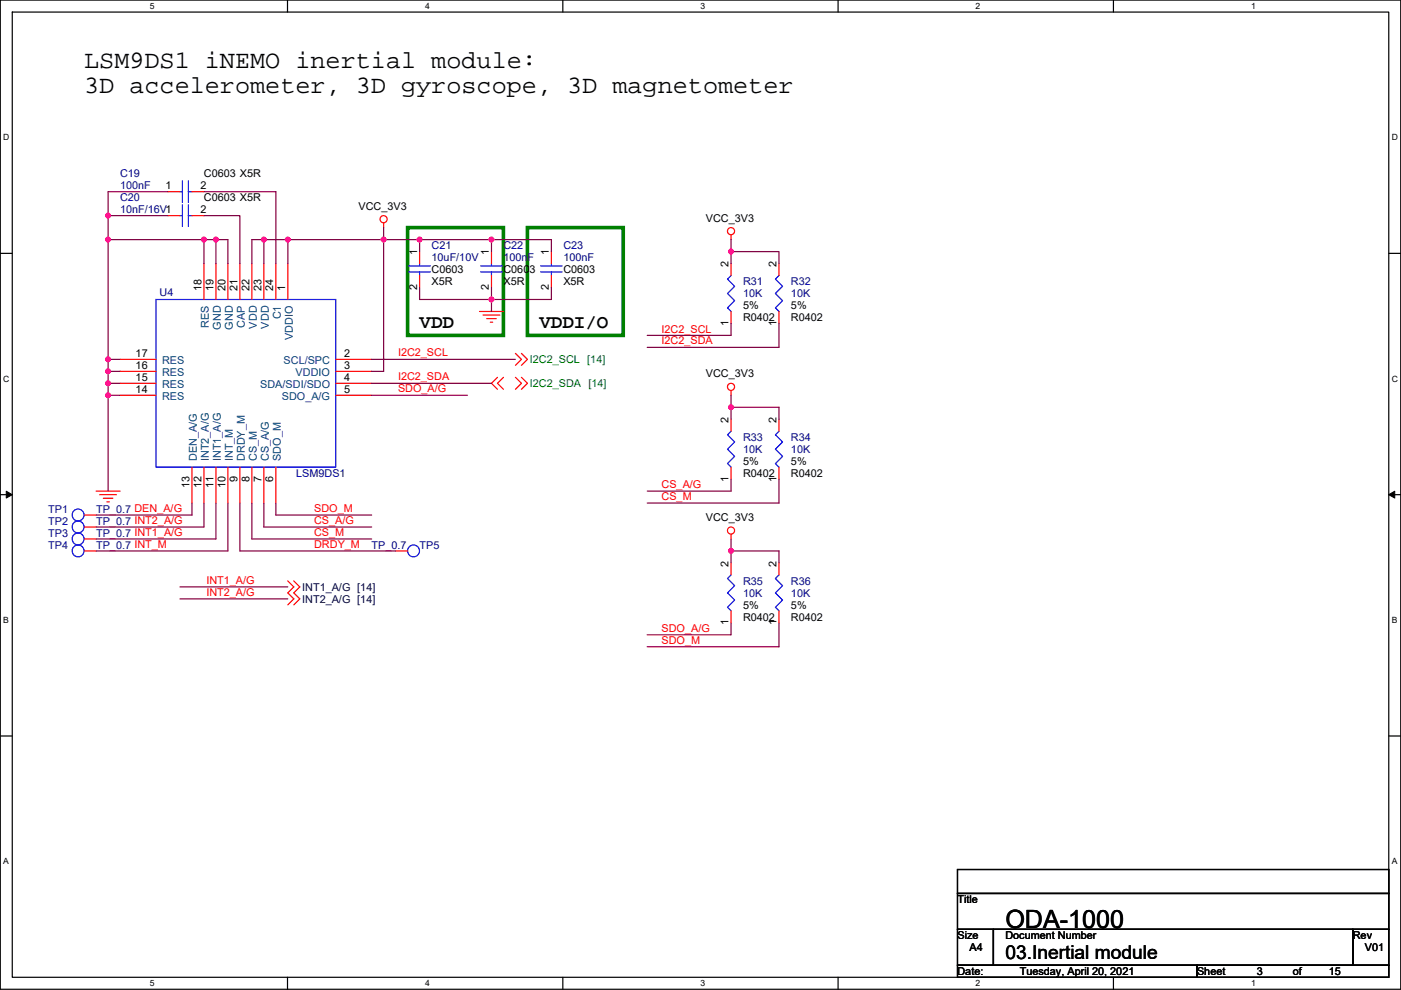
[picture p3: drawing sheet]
<svg xmlns="http://www.w3.org/2000/svg" width="297mm" height="210mm" viewBox="0 0 297 210" stroke-linecap="round" stroke-linejoin="round" font-family="sans-serif">
<path d="M.1 0h296.9v209.8h-296.9zM2.6 2.6h291.8v204.7h-291.8z" fill="none" stroke="#000" stroke-width=".25"/>
<g fill="#fff">
<path d="M31.8 .3h1v2h-1z"/>
<path d="M31.8 207.5h1v2.1h-1z"/>
</g>
<path d="M61 0v2.6M61 207.3v2.5" fill="none" stroke="#000" stroke-width=".25"/>
<g fill="#fff">
<path d="M90.1 .3h1v2h-1z"/>
<path d="M90.1 207.5h1v2.1h-1z"/>
</g>
<path d="M119.3 0v2.6M119.3 207.3v2.5" fill="none" stroke="#000" stroke-width=".25"/>
<g fill="#fff">
<path d="M148.5 .3h1v2h-1z"/>
<path d="M148.5 207.5h1v2.1h-1z"/>
</g>
<path d="M177.7 0v2.6M177.7 207.3v2.5" fill="none" stroke="#000" stroke-width=".25"/>
<g fill="#fff">
<path d="M206.9 .3h1v2h-1z"/>
<path d="M206.9 207.5h1v2.1h-1z"/>
</g>
<path d="M236.1 0v2.6M236.1 207.3v2.5" fill="none" stroke="#000" stroke-width=".25"/>
<g fill="#fff">
<path d="M265.2 .3h1v2h-1z"/>
<path d="M265.2 207.5h1v2.1h-1z"/>
<path d="M.7 28.2h1.3v2h-1.3z"/>
<path d="M295.1 28.2h1.3v2h-1.3z"/>
<path d="M.7 79.3h1.3v2.1h-1.3z"/>
<path d="M295.1 79.3h1.3v2.1h-1.3z"/>
</g>
<path d="M.1 53.7h2.5M294.4 53.7h2.6" fill="none" stroke="#000" stroke-width=".25"/>
<g fill="#fff">
<path d="M.7 130.5h1.2v2h-1.2z"/>
<path d="M295.1 130.5h1.2v2h-1.2z"/>
</g>
<path d="M.1 104.9h2.5M294.4 104.9h2.6" fill="none" stroke="#000" stroke-width=".25"/>
<path d="M1.3 104.2l1.3 .7-1.3 .7zM294.4 104.9l1.3-.7v1.4z" fill="#000" stroke="#000" stroke-width=".21"/>
<g fill="#fff">
<path d="M.7 181.7h1.2v2h-1.2z"/>
<path d="M295.1 181.7h1.2v2h-1.2z"/>
</g>
<path d="M.1 156.1h2.5M294.4 156.1h2.6M203 184.4h91.4v5.1h-91.4zM203 189.5h91.4v7.6h-91.4zM203 197.1h7.6v7.6h-7.6zM210.6 197.1h76.2v7.6h-76.2zM286.8 197.1h7.6v7.6h-7.6zM203 204.7h50.8v2.6h-50.8zM253.8 204.7h40.6v2.6h-40.6z" fill="none" stroke="#000" stroke-width=".25"/>
<path d="M86.4 48.3h20.3v22.8h-20.3zM111.8 48.3h20.3v22.8h-20.3z" fill="none" stroke="#008000" stroke-width=".76"/>
<g fill="none" stroke="#f00" stroke-width=".25">
<path d="M35.6 45.7h2.6M35.6 40.7h2.6M40.7 45.7h2.5M40.7 40.7h2.5M43.2 55.9v7.6M45.8 55.9v7.6M48.3 55.9v7.6M50.9 55.9v7.6M53.4 55.9v7.6M55.9 55.9v7.6M58.5 55.9v7.6M61 55.9v7.6"/>
<path d="M81.3 47.3v1M89 53.4v2.5M89 58.4v2.6M104.2 53.4v2.5M104.2 58.4v2.6M116.9 53.4v2.5M116.9 58.4v2.6M155 49.8v1M155 55.9v2.5M165.2 55.9v2.5M25.5 78.8h7.6M25.5 76.2h7.6"/>
<path d="M71.2 76.2h7.6M71.2 78.8h7.6M101.7 66.1h5M102.4 66.8h3.6M103.2 67.6h2M103.9 68.3h.6M109.3 75l1.3 1.2-1.3 1.3M110.6 75l1.2 1.2-1.2 1.3M155 66.1v2.5M165.2 66.1v2.5M25.5 83.8h7.6M25.5 81.3h7.6"/>
<path d="M40.7 99.1v7.6M43.2 99.1v7.6M45.8 99.1v7.6M48.3 99.1v7.6M50.9 99.1v7.6M53.4 99.1v7.6M55.9 99.1v7.6M58.5 99.1v7.6M71.2 81.3h7.6M71.2 83.8h7.6M105.5 80l-1.3 1.3 1.3 1.3M106.7 80l-1.2 1.3 1.2 1.3"/>
<path d="M109.3 80l1.3 1.3-1.3 1.3M110.6 80l1.2 1.3-1.2 1.3M155 82.8v1M155 99.1v2.5M155 88.9v2.6M165.2 99.1v2.5M165.2 88.9v2.6M17.8 109.2h2.6M17.8 111.8h2.6M17.8 114.3h2.6M17.8 116.9h2.6M20.4 104.2h5.1"/>
<path d="M21.1 104.9h3.6M21.9 105.7h2M22.7 106.4h.5M83.9 116.9h2.5M155 113.3v1M155 119.4v2.5M165.2 119.4v2.5M61 123.2l1.3 1.3-1.3 1.3 1.3 1.2-1.3 1.3M62.3 123.2l1.3 1.3-1.3 1.3 1.3 1.2-1.3 1.3M155 129.6v2.5M165.2 129.6v2.5"/>
<circle cx="81.3" cy="46.5" r=".76"/>
<circle cx="155" cy="49" r=".76"/>
<circle cx="155" cy="82" r=".76"/>
<circle cx="155" cy="112.5" r=".76"/>
</g>
<g fill="none" stroke="#00f" stroke-width=".25">
<path d="M38.7 38.4v4.5M39.9 38.4v4.5M38.2 45.7h.5M38.2 40.7h.5M38.7 43.5v4.5M39.9 43.5v4.5M39.9 45.7h.8M39.9 40.7h.8M86.7 57.7h4.5M86.7 56.4h4.5M89 55.9v.5M89 57.7v.7"/>
<path d="M101.9 57.7h4.6M101.9 56.4h4.6M104.2 55.9v.5M104.2 57.7v.7M114.6 57.7h4.6M114.6 56.4h4.6M116.9 55.9v.5M116.9 57.7v.7M155 58.4l-.8 .8 1.6 1.5-1.6 1.6 1.6 1.5-1.6 1.5 .8 .8M165.2 58.4l-.8 .8 1.5 1.5-1.5 1.6 1.5 1.5-1.5 1.5 .8 .8M33.1 63.5h38.1v35.6h-38.1zM155 91.5l-.8 .7 1.6 1.5-1.6 1.6 1.6 1.5-1.6 1.5 .8 .8"/>
<path d="M165.2 91.5l-.8 .7 1.5 1.5-1.5 1.6 1.5 1.5-1.5 1.5 .8 .8M155 121.9l-.8 .8 1.6 1.5-1.6 1.6 1.6 1.5-1.6 1.5 .8 .8M165.2 121.9l-.8 .8 1.5 1.5-1.5 1.6 1.5 1.5-1.5 1.5 .8 .8"/>
<circle cx="16.6" cy="109.2" r="1.26"/>
<circle cx="16.6" cy="114.3" r="1.26"/>
<circle cx="16.6" cy="116.8" r="1.26"/>
<circle cx="16.6" cy="111.8" r="1.26"/>
<circle cx="87.7" cy="116.8" r="1.26"/>
</g>
<g fill="none" stroke="#800040" stroke-width=".25">
<path d="M22.9 45.7h12.7M22.9 50.8h20.3M22.9 50.8v25.4M22.9 45.7v5.1M35.6 40.7h-12.7v5M43.2 45.7h7.7v10.2M43.2 40.7h15.3v15.2M43.2 50.8h2.6M43.2 50.8v5.1M45.8 50.8h2.5v5.1M45.8 50.8v5.1M55.9 50.8v5.1"/>
<path d="M55.9 50.8h-2.5v5.1M55.9 50.8h5.1M61 50.8v5.1M61 50.8h20.3M81.3 50.8v28h-2.5M81.3 48.3v2.5M81.3 50.8h7.7M89 50.8h15.2M89 50.8v2.6M104.2 50.8h12.7v2.6M104.2 50.8v2.6M155 50.8v2.6h10.2v2.5"/>
<path d="M155 53.4v2.5M22.9 78.8h2.6M22.9 76.2h2.6M22.9 78.8v2.5M22.9 76.2v2.6M78.8 76.2h30.5M89 61v2.5h15.2M104.2 61v2.5M104.2 63.5v2.6M116.9 61v2.5h-12.7M155 68.6v2.5h-17.8M165.2 68.6v5.1h-28"/>
<path d="M22.9 83.8h2.6M22.9 83.8v20.4M22.9 81.3h2.6M22.9 81.3v2.5M78.8 81.3h25.4M78.8 83.8h20.3M155 86.4h10.2v2.5M155 83.8v2.6M155 86.4v2.5M40.7 106.7v2.5h-20.3M43.2 106.7v5.1h-22.8M45.8 106.7v7.6h-25.4"/>
<path d="M48.3 106.7v10.2h-27.9M50.9 106.7v10.2h33M53.4 106.7v7.6h25.4M55.9 106.7v5.1h22.9M58.5 106.7v2.5h20.3M155 116.9h10.2v2.5M155 101.6v2.6h-17.8M155 114.3v2.6M155 116.9v2.5M165.2 101.6v5.1h-28M38.2 124.5h22.8M38.2 127h22.8"/>
<path d="M155 132.1v2.5h-17.8M165.2 132.1v5.1h-28"/>
</g>
<g fill="#f0f" stroke="#f0f" stroke-width=".25">
<circle cx="55.9" cy="50.8" r=".5"/>
<circle cx="61" cy="50.8" r=".5"/>
<circle cx="81.3" cy="50.8" r=".5"/>
<circle cx="22.9" cy="76.2" r=".5"/>
<circle cx="22.9" cy="50.8" r=".5"/>
<circle cx="45.8" cy="50.8" r=".5"/>
<circle cx="22.9" cy="83.8" r=".5"/>
<circle cx="22.9" cy="81.3" r=".5"/>
<circle cx="22.9" cy="78.7" r=".5"/>
<circle cx="43.2" cy="50.8" r=".5"/>
<circle cx="22.9" cy="45.7" r=".5"/>
<circle cx="88.9" cy="50.8" r=".5"/>
<circle cx="104.2" cy="50.8" r=".5"/>
<circle cx="104.2" cy="63.5" r=".5"/>
<circle cx="155" cy="53.3" r=".5"/>
<circle cx="155" cy="86.4" r=".5"/>
<circle cx="155" cy="116.8" r=".5"/>
</g>
<g font-size="5.3">
<text x="17.8" y="14.4">LSM9DS1 iNEMO inertial module:</text>
<text x="17.8" y="19.8">3D accelerometer, 3D gyroscope, 3D magnetometer</text>
<text x="213.2" y="196.8">ODA-1000</text>
</g>
<g font-size="4.1">
<text x="89" y="69.5">VDD</text>
<text x="114.4" y="69.5">VDDI/O</text>
<text x="213.2" y="203.3">03.Inertial module</text>
</g>
<g font-size="2.3" fill="#000080">
<text x="25.5" y="37.6">C19</text>
<text x="25.5" y="40.2">100nF</text>
<text x="25.5" y="42.7">C20</text>
<text x="25.5" y="45.3">10nF/16V1</text>
<text x="91.5" y="52.9">C21</text>
<text x="106.7" y="52.9">C22</text>
<text x="119.4" y="52.9">C23</text>
<text x="91.5" y="55.4">10uF/10V</text>
<text x="106.7" y="55.4">100nF</text>
<text x="119.4" y="55.4">100nF</text>
<text x="33.8" y="62.8">U4</text>
<text x="157.5" y="60.5">R31</text>
<text x="157.5" y="63">10K</text>
<text x="167.7" y="60.5">R32</text>
<text x="167.7" y="63">10K</text>
<text x="157.5" y="93.5">R33</text>
<text x="167.7" y="93.5">R34</text>
<text x="62.8" y="101.1">LSM9DS1</text>
<text x="157.5" y="96.1">10K</text>
<text x="167.7" y="96.1">10K</text>
<text x="10.2" y="108.8">TP1</text>
<text x="10.2" y="111.3">TP2</text>
<text x="10.2" y="113.8">TP3</text>
<text x="20.4" y="108.8">TP_0.7 DEN_A/G</text>
<text x="20.4" y="111.3">TP_0.7 INT2_A/G</text>
<text x="20.4" y="113.8">TP_0.7 INT1_A/G</text>
<text x="10.2" y="116.4">TP4</text>
<text x="20.4" y="116.4">TP_0.7 INT_M</text>
<text x="78.8" y="116.4">TP_0.7</text>
<text x="89" y="116.4">TP5</text>
<text x="157.5" y="124">R35</text>
<text x="167.7" y="124">R36</text>
<text x="157.5" y="126.5">10K</text>
<text x="167.7" y="126.5">10K</text>
</g>
<g font-size="2.3">
<text x="35.1" y="40.1">1</text>
<text x="42.5" y="40.1">2</text>
<text x="43.2" y="37.6">C0603 X5R</text>
<text x="42.5" y="45.2">2</text>
<text x="43.2" y="42.7">C0603 X5R</text>
<text x="76" y="44.5">VCC_3V3</text>
<text x="149.7" y="47">VCC_3V3</text>
<text x="88.4" y="54.1" transform="rotate(-90 88.4 54.1)">1</text>
<text x="91.5" y="58">C0603</text>
<text x="103.7" y="54.1" transform="rotate(-90 103.7 54.1)">1</text>
<text x="106.7" y="58">C0603</text>
<text x="116.4" y="54.1" transform="rotate(-90 116.4 54.1)">1</text>
<text x="119.4" y="58">C0603</text>
<text x="154.5" y="56.7" transform="rotate(-90 154.5 56.7)">2</text>
<text x="164.6" y="56.7" transform="rotate(-90 164.6 56.7)">2</text>
<text x="42.7" y="61.7" transform="rotate(-90 42.7 61.7)">18</text>
<text x="45.3" y="61.7" transform="rotate(-90 45.3 61.7)">19</text>
<text x="47.8" y="61.7" transform="rotate(-90 47.8 61.7)">20</text>
<text x="50.3" y="61.7" transform="rotate(-90 50.3 61.7)">21</text>
<text x="52.9" y="61.7" transform="rotate(-90 52.9 61.7)">22</text>
<text x="55.4" y="61.7" transform="rotate(-90 55.4 61.7)">23</text>
<text x="58" y="61.7" transform="rotate(-90 58 61.7)">24</text>
<text x="60.5" y="61.7" transform="rotate(-90 60.5 61.7)">1</text>
<text x="88.4" y="61.5" transform="rotate(-90 88.4 61.5)">2</text>
<text x="91.5" y="60.5">X5R</text>
<text x="103.7" y="61.5" transform="rotate(-90 103.7 61.5)">2</text>
<text x="106.7" y="60.5">X5R</text>
<text x="116.4" y="61.5" transform="rotate(-90 116.4 61.5)">2</text>
<text x="119.4" y="60.5">X5R</text>
<text x="157.5" y="65.6">5%</text>
<text x="167.7" y="65.6">5%</text>
<text x="154.5" y="69.1" transform="rotate(-90 154.5 69.1)">1</text>
<text x="157.5" y="68.1">R0402</text>
<text x="164.6" y="69.1" transform="rotate(-90 164.6 69.1)">1</text>
<text x="167.7" y="68.1">R0402</text>
<text x="28.8" y="75.7">17</text>
<text x="73" y="75.7">2</text>
<text x="28.8" y="83.3">14</text>
<text x="28.8" y="80.8">15</text>
<text x="28.8" y="78.2">16</text>
<text x="73" y="80.8">4</text>
<text x="73" y="78.2">3</text>
<text x="73" y="83.3">5</text>
<text x="149.7" y="80.1">VCC_3V3</text>
<text x="154.5" y="89.7" transform="rotate(-90 154.5 89.7)">2</text>
<text x="164.6" y="89.7" transform="rotate(-90 164.6 89.7)">2</text>
<text x="157.5" y="101.1">R0402</text>
<text x="157.5" y="98.6">5%</text>
<text x="167.7" y="101.1">R0402</text>
<text x="167.7" y="98.6">5%</text>
<text x="40.2" y="103.4" transform="rotate(-90 40.2 103.4)">13</text>
<text x="42.7" y="103.4" transform="rotate(-90 42.7 103.4)">12</text>
<text x="45.3" y="103.4" transform="rotate(-90 45.3 103.4)">11</text>
<text x="47.8" y="103.4" transform="rotate(-90 47.8 103.4)">10</text>
<text x="50.3" y="102.2" transform="rotate(-90 50.3 102.2)">9</text>
<text x="52.9" y="102.2" transform="rotate(-90 52.9 102.2)">8</text>
<text x="55.4" y="102.2" transform="rotate(-90 55.4 102.2)">7</text>
<text x="58" y="102.2" transform="rotate(-90 58 102.2)">6</text>
<text x="154.5" y="102.2" transform="rotate(-90 154.5 102.2)">1</text>
<text x="164.6" y="102.2" transform="rotate(-90 164.6 102.2)">1</text>
<text x="149.7" y="110.5">VCC_3V3</text>
<text x="154.5" y="120.2" transform="rotate(-90 154.5 120.2)">2</text>
<text x="164.6" y="120.2" transform="rotate(-90 164.6 120.2)">2</text>
<text x="157.5" y="131.6">R0402</text>
<text x="157.5" y="129.1">5%</text>
<text x="167.7" y="131.6">R0402</text>
<text x="167.7" y="129.1">5%</text>
<text x="154.5" y="132.6" transform="rotate(-90 154.5 132.6)">1</text>
<text x="164.6" y="132.6" transform="rotate(-90 164.6 132.6)">1</text>
<text x="203" y="191.6">Title</text>
<text x="203" y="199.2">Size</text>
<text x="205.5" y="201.7">A4</text>
<text x="213.2" y="199.2">Document Number</text>
<text x="286.8" y="199.2">Rev</text>
<text x="289.4" y="201.7">V01</text>
<text x="203" y="206.8">Date:</text>
<text x="216.2" y="206.8">Tuesday, April 20, 2021</text>
<text x="253.8" y="206.8">Sheet</text>
<text x="266.5" y="206.8">3</text>
<text x="274.1" y="206.8">of</text>
<text x="281.7" y="206.8">15</text>
</g>
<g font-size="2.3" fill="#004080">
<text x="44.3" y="69.6" transform="rotate(-90 44.3 69.6)">RES</text>
<text x="46.8" y="69.9" transform="rotate(-90 46.8 69.9)">GND</text>
<text x="49.4" y="69.9" transform="rotate(-90 49.4 69.9)">GND</text>
<text x="51.9" y="69.6" transform="rotate(-90 51.9 69.6)">CAP</text>
<text x="54.5" y="69.7" transform="rotate(-90 54.5 69.7)">VDD</text>
<text x="57" y="69.7" transform="rotate(-90 57 69.7)">VDD</text>
<text x="59.5" y="67.8" transform="rotate(-90 59.5 67.8)">C1</text>
<text x="34.4" y="77.3">RES</text>
<text x="60.1" y="77.3">SCL/SPC</text>
<text x="62.1" y="72.1" transform="rotate(-90 62.1 72.1)">VDDIO</text>
<text x="34.4" y="82.3">RES</text>
<text x="34.4" y="79.8">RES</text>
<text x="55.2" y="82.3">SDA/SDI/SDO</text>
<text x="62.7" y="79.8">VDDIO</text>
<text x="34.4" y="84.9">RES</text>
<text x="59.8" y="84.9">SDO_A/G</text>
<text x="41.8" y="97.8" transform="rotate(-90 41.8 97.8)">DEN_A/G</text>
<text x="44.3" y="97.8" transform="rotate(-90 44.3 97.8)">INT2_A/G</text>
<text x="46.8" y="97.8" transform="rotate(-90 46.8 97.8)">INT1_A/G</text>
<text x="49.4" y="97.8" transform="rotate(-90 49.4 97.8)">INT_M</text>
<text x="51.9" y="97.8" transform="rotate(-90 51.9 97.8)">DRDY_M</text>
<text x="54.5" y="97.8" transform="rotate(-90 54.5 97.8)">CS_M</text>
<text x="57" y="97.8" transform="rotate(-90 57 97.8)">CS_A/G</text>
<text x="59.5" y="97.8" transform="rotate(-90 59.5 97.8)">SDO_M</text>
</g>
<g font-size="2.3" fill="#f00">
<text x="140.3" y="70.5">I2C2_SCL</text>
<text x="84.4" y="75.6">I2C2_SCL</text>
<text x="140.3" y="73.1">I2C2_SDA</text>
<text x="84.4" y="83.2">SDO_A/G</text>
<text x="84.4" y="80.7">I2C2_SDA</text>
<text x="140.3" y="103.5">CS_A/G</text>
<text x="140.3" y="106.1">CS_M</text>
<text x="66.6" y="108.6">SDO_M</text>
<text x="66.6" y="111.2">CS_A/G</text>
<text x="66.6" y="113.7">CS_M</text>
<text x="66.6" y="116.2">DRDY_M</text>
<text x="43.7" y="123.9">INT1_A/G</text>
<text x="43.7" y="126.4">INT2_A/G</text>
<text x="140.3" y="134">SDO_A/G</text>
<text x="140.3" y="136.6">SDO_M</text>
</g>
<g font-size="2.3" fill="#008000">
<text x="112.3" y="77">I2C2_SCL [14]</text>
<text x="112.3" y="82.1">I2C2_SDA [14]</text>
</g>
<g font-size="2.3" fill="#000040">
<text x="64.1" y="125.3">INT1_A/G [14]</text>
<text x="64.1" y="127.8">INT2_A/G [14]</text>
</g>
<g font-size="1.8">
<text x="31.8" y="1.9">5</text>
<text x="90.1" y="1.9">4</text>
<text x="148.5" y="1.9">3</text>
<text x="206.9" y="1.9">2</text>
<text x="265.2" y="1.9">1</text>
<text x=".7" y="29.8">D</text>
<text x="295.1" y="29.8">D</text>
<text x=".7" y="81">C</text>
<text x="295.1" y="81">C</text>
<text x=".7" y="132.1">B</text>
<text x="295.1" y="132.1">B</text>
<text x=".7" y="183.3">A</text>
<text x="295.1" y="183.3">A</text>
<text x="31.8" y="209.2">5</text>
<text x="90.1" y="209.2">4</text>
<text x="148.5" y="209.2">3</text>
<text x="206.9" y="209.2">2</text>
<text x="265.2" y="209.2">1</text>
</g>
</svg>
